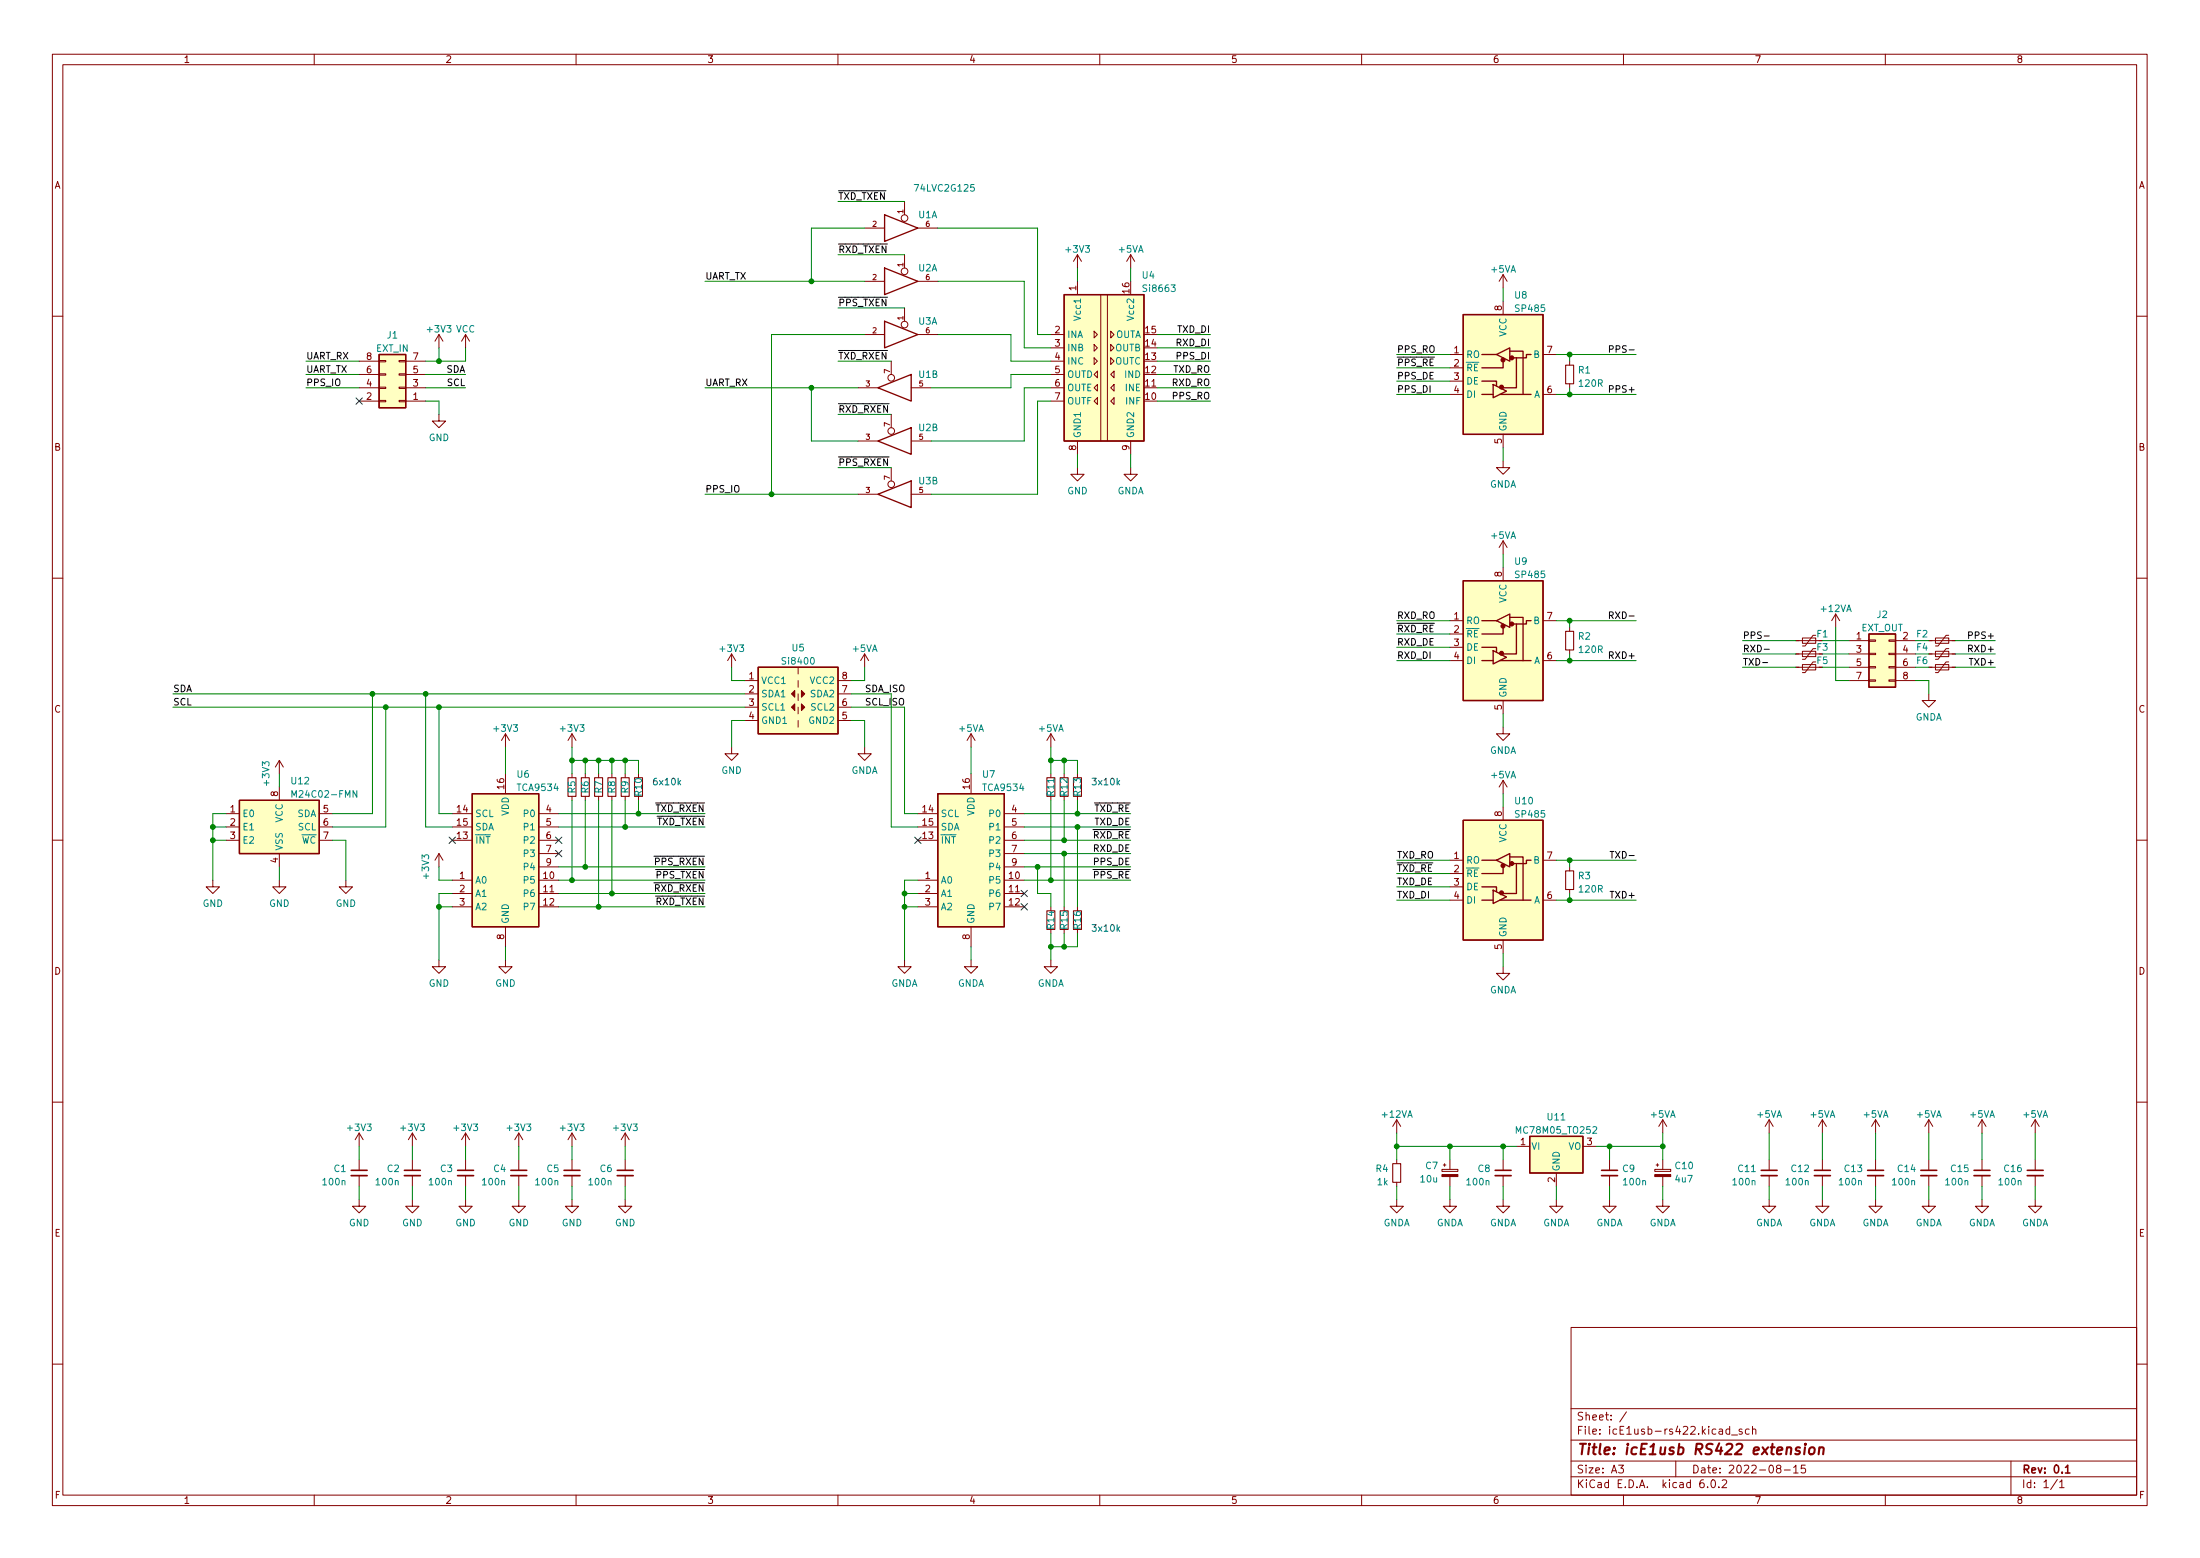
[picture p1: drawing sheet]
<svg xmlns="http://www.w3.org/2000/svg" width="297mm" height="210mm" viewBox="0 0 297 210" stroke-linecap="round" stroke-linejoin="round" font-family="sans-serif">
<g fill="none" stroke="#840000" stroke-width=".14">
<path d="M7.1 7.3h282.8v195.9h-282.8zM8.5 8.7h280v193.1h-280zM42.4 7.3v1.4M77.8 7.3v1.4M113.1 7.3v1.4M148.5 7.3v1.4M183.8 7.3v1.4M219.2 7.3v1.4M254.6 7.3v1.4M116.7 30.8h2.7M116.7 38h2.7M122.1 27.2v1.8"/>
<path d="M122.1 34.4v1.8M123.9 30.8h2.7M123.9 38h2.7M145.5 34.4v1.8M145.5 38v1.8M145.5 34.4l-.6 .9M145.5 34.4l.5 .9M148.6 39.8v19.7M149.5 39.8v19.7M152.7 34.4v1.8M152.7 34.4l-.6 .9M152.7 34.4l.5 .9"/>
<path d="M202.9 37.1v1.8M202.9 37.1l-.5 .9M202.9 37.1l.6 .9M7.1 42.7h1.4M48.5 54.1h2.7M48.5 52.3h2.7M48.5 50.5h2.7M48.5 48.7h2.7M51.2 48.7h.9v.1h-.9zM51.2 50.4h.9v.2h-.9zM51.2 52.2h.9v.2h-.9zM51.2 54h.9v.2h-.9z"/>
<path d="M53.9 48.7h.9v.1h-.9zM53.9 50.4h.9v.2h-.9zM53.9 52.2h.9v.2h-.9zM53.9 54h.9v.2h-.9zM54.8 54.1h2.7M54.8 52.3h2.7M54.8 50.5h2.7M54.8 48.7h2.7M59.3 55.9v.9h.9l-.9 .9-.9-.9h.9M59.3 45.1v1.8M59.3 45.1l-.6 .9M59.3 45.1l.5 .9"/>
<path d="M62.9 45.1l-.6 .9M62.9 45.1v1.8M62.9 45.1l.5 .9M115.8 52.3h2.7M115.8 59.5h2.7M116.7 45.1h2.7M120.3 48.7v1.8M120.3 55.9v1.8M122.1 41.6v1.8M123 52.3h2.7M123 59.5h2.7M123.9 45.1h2.7"/>
<path d="M141.9 54.1h1.8M141.9 52.3h1.8M141.9 50.5h1.8M141.9 48.7h1.8M141.9 45.1h1.8M141.9 46.9h1.8M145.5 59.5v1.8M147.7 44.7l.5 .4-.5 .5zM147.7 48.3l.5 .4-.5 .5zM147.7 46.5l.5 .4-.5 .5zM148.2 53.7v.9l-.5-.5zM148.2 51.9v.9l-.5-.5z"/>
<path d="M148.2 50.1v.9l-.5-.5zM150 44.7l.4 .4-.4 .5zM150 48.3l.4 .4-.4 .5zM150 46.5l.4 .4-.4 .5zM150 54.1l.4-.4v.9zM150 52.3l.4-.4v.9zM150 50.5l.4-.4v.9zM152.7 59.5v1.8M154.5 52.3h1.8M195.8 47.8h1.8M195.8 49.6h1.8M195.8 51.4h1.8"/>
<path d="M195.8 53.2h1.8M202.9 40.7v1.8M202.9 58.6v1.8M203.8 47.4h.1M208.3 47.8h1.8M208.3 53.2h1.8M211.4 49.3h1.1v2.5h-1.1zM211.9 48.7v.6M211.9 51.8v.5M288.5 42.7h1.4M7.1 78h1.4M115.8 66.7h2.7"/>
<path d="M120.3 63.1v1.8M123 66.7h2.7M145.5 63.1v.9h.9l-.9 .9-.9-.9h.9M152.7 63.1v.9h.9l-.9 .9-.9-.9h.9M202.9 62.2v.9h.9l-.9 .9-.8-.9h.8M202.9 73v1.8M202.9 76.6v1.8M202.9 73l-.5 .9M202.9 73l.6 .9M288.5 78h1.4M68.2 99l-.5 .9M68.2 99v1.8"/>
<path d="M68.2 99l.6 .9M77.2 99l-.5 .9M77.2 99v1.8M77.2 99l.6 .9M98.8 88.3l-.6 .9M98.8 88.3v1.7M98.8 88.3l.5 .9M100.6 91.8h1.8M100.6 93.6h1.8M100.6 95.4h1.8M100.6 97.2h1.8M107.8 97.2v.9z"/>
<path d="M107.8 90v.9M107.8 91.8v.9M107.8 93.6v.9M107.8 95.4v.9M113.1 91.8h1.8M113.1 93.6h1.8M113.1 95.4h1.8M113.1 97.2h1.8M116.7 88.3l-.5 .9M116.7 88.3v1.7M116.7 88.3l.6 .9M131.1 99v1.8"/>
<path d="M131.1 99l-.5 .9M131.1 99l.5 .9M141.9 99v1.8M141.9 99l-.6 .9M141.9 99l.5 .9M195.8 83.8h1.8M195.8 85.6h1.8M195.8 87.4h1.8M195.8 89.2h1.8M202.9 98.1v.9h.9l-.9 .9-.8-.9h.8M202.9 94.5v1.8M203.8 83.3h.1"/>
<path d="M208.3 83.8h1.8M208.3 89.2h1.8M211.4 85.2h1.1v2.5h-1.1zM211.9 84.7v.5M211.9 87.7v.6M242.5 86.5h3.6M242.5 88.3h3.6M242.5 90h3.6M243.4 89.7h1.8v.7h-1.8zM243.4 87.9h1.8v.7h-1.8zM243.4 86.1h1.8v.7h-1.8zM245.2 89.3h-.4l-1.1 1.5h-.3"/>
<path d="M245.2 87.5h-.4l-1.1 1.5h-.3M245.2 85.7h-.4l-1.1 1.5h-.3M247.8 82.9l-.5 .9M247.8 82.9v1.8M247.8 82.9l.6 .9M249.6 91.8h2.7M249.6 86.5h2.7M249.6 88.3h2.7M249.6 90h2.7M252.3 91.8h.9v.1h-.9zM252.3 90h.9v.1h-.9zM252.3 88.2h.9v.1h-.9z"/>
<path d="M252.3 86.4h.9v.1h-.9zM255 91.8h.9v.1h-.9zM255 90h.9v.1h-.9zM255 88.2h.9v.1h-.9zM255 86.4h.9v.1h-.9zM255.9 91.8h2.7M255.9 86.5h2.7M255.9 88.3h2.7M255.9 90h2.7M260.4 93.6v.9h.9l-.9 .9-.9-.9h.9M260.4 86.5h3.6M260.4 88.3h3.6"/>
<path d="M260.4 90h3.6M261.3 86.1h1.8v.7h-1.8zM261.3 89.7h1.8v.7h-1.8zM261.3 87.9h1.8v.7h-1.8zM263.1 85.7h-.3l-1.1 1.5h-.4M263.1 89.3h-.3l-1.1 1.5h-.4M263.1 87.5h-.3l-1.1 1.5h-.4M7.1 113.4h1.4M28.7 118.8v.9h.9l-.9 .9-.9-.9h.9M30.5 113.4h1.8M30.5 109.8h1.8M30.5 111.6h1.8"/>
<path d="M37.7 118.8v.9h.9l-.9 .9-.9-.9h.9M37.7 102.6v1.8M37.7 106.2v1.8M37.7 115.2v1.8M37.7 102.6l-.5 .9M37.7 102.6l.6 .9M43.1 113.4h1.8M43.1 109.8h1.8M43.1 111.6h1.8M46.7 118.8v.9h.9l-.9 .9-.9-.9h.9M59.3 115.2l-.6 .9M59.3 115.2v1.8"/>
<path d="M59.3 115.2l.5 .9M61.1 113.4h2.7M61.1 109.8h2.7M61.1 111.6h2.7M61.1 118.8h2.7M68.2 104.4v2.7M72.7 113.4h2.7M72.7 109.8h2.7M72.7 111.6h2.7M72.7 118.8h2.7M72.7 115.2h2.7M72.7 117h2.7"/>
<path d="M76.7 105h1.1v2.5h-1.1zM77.2 104.4v.6M77.2 107.5v.5M78.5 105h1.1v2.5h-1.1zM79 104.4v.6M79 107.5v.5M80.3 105h1.1v2.5h-1.1zM80.8 104.4v.6M80.8 107.5v.5M82.1 105h1.1v2.5h-1.1zM82.6 104.4v.6M82.6 107.5v.5"/>
<path d="M83.9 105h1.1v2.5h-1.1zM84.4 104.4v.6M84.4 107.5v.5M85.7 105h1v2.5h-1zM86.2 104.4v.6M86.2 107.5v.5M98.8 100.8v.9h.9l-.9 .9-.9-.9h.9M116.7 100.8v.9h.9l-.9 .9-.9-.9h.9M123.9 113.4h2.7M123.9 109.8h2.7M123.9 111.6h2.7M123.9 118.8h2.7"/>
<path d="M131.1 104.4v2.7M135.6 113.4h2.7M135.6 109.8h2.7M135.6 111.6h2.7M135.6 118.8h2.7M135.6 115.2h2.7M135.6 117h2.7M141.3 105h1.1v2.5h-1.1zM141.9 104.4v.6M141.9 107.5v.5M143.1 105h1.1v2.5h-1.1zM143.7 104.4v.6"/>
<path d="M143.7 107.5v.5M144.9 105h1.1v2.5h-1.1zM145.5 104.4v.6M145.5 107.5v.5M195.8 116.1h1.8M195.8 117.9h1.8M195.8 119.7h1.8M202.9 105.3l-.5 .9M202.9 105.3v1.8M202.9 108.9v1.8M202.9 105.3l.6 .9M203.8 115.6h.1"/>
<path d="M208.3 116.1h1.8M211.4 117.5h1.1v2.5h-1.1zM211.9 117v.5M288.5 113.4h1.4M59.3 129.6v.9h.9l-.9 .9-.9-.9h.9M61.1 120.6h2.7M61.1 122.4h2.7M68.2 129.6v.9h.9l-.9 .9-.8-.9h.8M68.2 125.1v2.7M72.7 120.6h2.7M72.7 122.4h2.7M122.1 129.6v.9h.9l-.9 .9-.9-.9h.9"/>
<path d="M123.9 120.6h2.7M123.9 122.4h2.7M131.1 129.6v.9h.9l-.9 .9-.9-.9h.9M131.1 125.1v2.7M135.6 120.6h2.7M135.6 122.4h2.7M141.3 122.9h1.1v2.5h-1.1zM141.9 129.6v.9h.9l-.9 .9-.9-.9h.9M141.9 122.4v.5M141.9 125.4v.6M143.1 122.9h1.1v2.5h-1.1zM143.7 122.4v.5"/>
<path d="M143.7 125.4v.6M144.9 122.9h1.1v2.5h-1.1zM145.5 122.4v.5M145.5 125.4v.6M195.8 121.5h1.8M202.9 130.5v.9h.9l-.9 .9-.8-.9h.8M202.9 126.9v1.8M208.3 121.5h1.8M211.9 120v.6M7.1 148.7h1.4M48.5 152.9l-.5 .9M48.5 152.9v1.8"/>
<path d="M48.5 156.5v1.4M48.5 158.7v1.4M48.5 152.9l.5 .9M55.7 152.9v1.8M55.7 156.5v1.4M55.7 158.7v1.4M55.7 152.9l-.6 .9M55.7 152.9l.5 .9M62.9 152.9v1.8M62.9 156.5v1.4M62.9 158.7v1.4M62.9 152.9l-.6 .9"/>
<path d="M62.9 152.9l.5 .9M70 152.9v1.8M70 156.5v1.4M70 158.7v1.4M70 152.9l-.5 .9M70 152.9l.6 .9M77.2 152.9v1.8M77.2 156.5v1.4M77.2 158.7v1.4M77.2 152.9l-.5 .9M77.2 152.9l.6 .9M84.4 152.9l-.5 .9"/>
<path d="M84.4 152.9v1.8M84.4 156.5v1.4M84.4 158.7v1.4M84.4 152.9l.6 .9M188 157h1.1v2.6h-1.1zM188.6 151.1l-.6 .9M188.6 151.1v1.8M188.6 156.5v.5M188.6 159.6v.5M188.6 151.1l.5 .9M194.7 157.8h2.1v.3h-2.1zM194.9 157.2h.3"/>
<path d="M195 157v.4M195.8 156.5v1.3M195.8 158.8v1.3M202.9 156.5v1.4M202.9 158.7v1.4M204.7 154.7h1.8M210.1 158.3v1.8M213.7 154.7h1.8M217.3 156.5v1.4M217.3 158.7v1.4M223.4 157.8h2.2v.3h-2.2zM223.6 157.2h.4"/>
<path d="M223.8 157v.4M224.5 151.1l-.5 .9M224.5 151.1v1.8M224.5 156.5v1.3M224.5 158.8v1.3M224.5 151.1l.5 .9M238.9 151.1v1.8M238.9 156.5v1.4M238.9 158.7v1.4M238.9 151.1l-.6 .9M238.9 151.1l.5 .9M246.1 151.1v1.8"/>
<path d="M246.1 156.5v1.4M246.1 158.7v1.4M246.1 151.1l-.6 .9M246.1 151.1l.5 .9M253.2 151.1v1.8M253.2 156.5v1.4M253.2 158.7v1.4M253.2 151.1l-.5 .9M253.2 151.1l.6 .9M260.4 151.1l-.5 .9M260.4 151.1v1.8M260.4 156.5v1.4"/>
<path d="M260.4 158.7v1.4M260.4 151.1l.6 .9M267.6 151.1v1.8M267.6 156.5v1.4M267.6 158.7v1.4M267.6 151.1l-.5 .9M267.6 151.1l.5 .9M274.8 151.1v1.8M274.8 156.5v1.4M274.8 158.7v1.4M274.8 151.1l-.5 .9M274.8 151.1l.5 .9"/>
<path d="M288.5 148.7h1.4M48.5 161.9v.9h.9l-.9 .9-.9-.9h.9M55.7 161.9v.9h.9l-.9 .9-.9-.9h.9M62.9 161.9v.9h.9l-.9 .9-.9-.9h.9M70 161.9v.9h.9l-.9 .9-.9-.9h.9M77.2 161.9v.9h.9l-.9 .9-.9-.9h.9M84.4 161.9v.9h.9l-.9 .9-.9-.9h.9M188.6 161.9v.9h.9l-.9 .9-.9-.9h.9M195.8 161.9v.9h.9l-.9 .9-.9-.9h.9M202.9 161.9v.9h.9l-.9 .9-.8-.9h.8M210.1 161.9v.9h.9l-.9 .9-.9-.9h.9M212.1 179.1h76.4v22.7h-76.4z"/>
<path d="M217.3 161.9v.9h.9l-.9 .9-.9-.9h.9M224.5 161.9v.9h.9l-.9 .9-.9-.9h.9M238.9 161.9v.9h.9l-.9 .9-.9-.9h.9M246.1 161.9v.9h.9l-.9 .9-.9-.9h.9M253.2 161.9v.9h.9l-.9 .9-.9-.9h.9M260.4 161.9v.9h.9l-.9 .9-.9-.9h.9M267.6 161.9v.9h.9l-.9 .9-.9-.9h.9M274.8 161.9v.9h.9l-.9 .9-.9-.9h.9M7.1 184.1h1.4M212.1 199.3h76.4M212.1 197.2h76.4M212.1 194.3h76.4"/>
<path d="M212.1 190.1h76.4M218.5 197.7h.7l-.4 .4 .3 .1v.5l-.1 .1-.5-.1M219.6 190.5l-.9 1.4M226.3 197.2v2.1M230 199.7a.42 .42 0 0 0-.5 .5v.4l.1 .1 .3 .1 .2-.1v-.4l-.1-.1-.3-.1-.2 .2M231.1 199.8l.2-.1a.57 .57 0 0 1 .3 .5 .57 .57 0 0 1-.3 .6l-.2-.1-.1-.3zM232.5 199.8l.4-.1 .2 .1v.2l-.6 .8h.6M233.5 192.9l-.3-.1-.2 .2 .1 .5h.4M233.5 192.5v1.1M233.8 193.7h.8M235.2 192.9l-.2-.1-.2 .2 .1 .1 .3 .2v.2h-.4M236.2 192.9l-.3-.1-.2 .2 .1 .5h.4"/>
<path d="M236.6 192.9l.2-.1 .2 .1 .1 .7M236.6 192.5v1.1M240.1 198.2l-.2-.2v-.2l.2-.1 .3 .1 .1 .1-.1 .2-.4 .1-.1 .2v.3l.2 .1 .3-.1 .1-.1-.1-.3-.1-.1M240.9 198.4h.8M242.2 198l.3-.3v1.1M242.2 198.8h.6M243.7 197.7h-.5v.5l.1-.1 .4 .1 .1 .1-.1 .4-.1 .1-.4-.1M271.5 197.2v4.6M277.8 199.7l-.9 1.3M288.5 184.1h1.4M42.4 201.8v1.4M77.8 201.8v1.4"/>
<path d="M113.1 201.8v1.4M148.5 201.8v1.4M183.8 201.8v1.4M219.2 201.8v1.4M230.6 200.7v.1M232.1 200.7v.1M254.6 201.8v1.4M278.1 200l.3-.3v1.1M278.1 200.8h.6"/>
<circle cx="122.1" cy="36.6" r=".45"/>
<circle cx="122.1" cy="29.4" r=".45"/>
<circle cx="120.3" cy="58.2" r=".45"/>
<circle cx="120.3" cy="51" r=".45"/>
<circle cx="122.1" cy="43.8" r=".45"/>
<circle cx="120.3" cy="65.4" r=".45"/>
</g>
<path d="M278.9 198l.3-.3v1.1M278.9 198.8h.6" fill="none" stroke="#840000" stroke-width=".21"/>
<path d="M243 195.4a.34 .34 0 0 0-.5 .2v.1l.5 .2v.2l-.2 .2-.4-.1M243.7 195.3l-.1 1M243.8 194.8v.2M244.4 195.5a.37 .37 0 0 1 .3-.2 .37 .37 0 0 1 .3 .3v.4a.39 .39 0 0 1-.4 .3 .39 .39 0 0 1-.4-.3zM245.6 195.5a.35 .35 0 0 1 .6 0v.8M245.7 195.3l-.2 1" fill="none" stroke="#840000" stroke-width=".28"/>
<g fill="#ffffc2" stroke="#ffffc2" stroke-width=".14">
<path d="M102.4 90h10.7v9h-10.7z"/>
<path d="M32.3 108h10.8v7.2h-10.8z"/>
<path d="M51.2 47.8h3.6v7.2h-3.6z"/>
<path d="M63.8 107.1h8.9v18h-8.9z"/>
<path d="M197.6 42.5h10.7v16.1h-10.7z"/>
<path d="M197.6 78.4h10.7v16.1h-10.7z"/>
<path d="M206.5 153.4h7.2v4.9h-7.2z"/>
<path d="M252.3 85.6h3.6v7.1h-3.6z"/>
<path d="M126.6 107.1h9v18h-9z"/>
<path d="M197.6 110.7h10.7v16.2h-10.7z"/>
<path d="M143.7 39.8h10.8v19.7h-10.8z"/>
</g>
<g fill="none" stroke="#840000" stroke-width=".18">
<path d="M119.4 29l4.5 1.8-4.5 1.8zM119.4 36.2l4.5 1.8-4.5 1.8zM143.7 39.8h10.8v19.7h-10.8zM51.2 47.8h3.6v7.2h-3.6zM118.5 59.5l4.5-1.8v3.6zM118.5 52.3l4.5-1.8v3.6zM119.4 43.4l4.5 1.7-4.5 1.8zM197.6 42.5h10.7v16.1h-10.7zM200.1 51.4h2v.5M200.1 53.2h1.5M200.1 47.8h2M201.6 51.9l1.8 .9-1.8 .9z"/>
<path d="M202.1 47.8l1.7-.9v1.8zM202.1 51.9v.2M202.5 53.2h4.2M202.9 48.7v.9h-2.8M203.8 47.4h1.8v5.8M204.7 48.3v4h-1.8M206.7 47.8h-.6v.5h-1.8M118.5 66.7l4.5-1.8v3.6zM197.6 78.4h10.7v16.1h-10.7zM102.4 90h10.7v9h-10.7zM200.1 87.4h2v.4M200.1 89.2h1.5"/>
<path d="M200.1 83.8h2M201.6 87.8l1.8 .9-1.8 .9zM202.1 83.8l1.7-.9v1.8zM202.1 87.8v.2M202.5 89.2h4.2M202.9 84.7v.9h-2.8M203.8 83.3h1.8v5.9M204.7 84.2v4.1h-1.8M206.7 83.8h-.6v.4h-1.8M252.3 85.6h3.6v7.1h-3.6zM32.3 108h10.8v7.2h-10.8zM63.8 107.1h8.9v18h-8.9z"/>
<path d="M126.6 107.1h9v18h-9zM197.6 110.7h10.7v16.2h-10.7zM200.1 119.7h2v.4M200.1 116.1h2M202.1 116.1l1.7-.9v1.8zM202.9 117v.9h-2.8M203.8 115.6h1.8v5.9M204.7 116.5v4.1h-1.8M206.7 116.1h-.6v.4h-1.8M200.1 121.5h1.5M201.6 120.1l1.8 .9-1.8 .9zM202.1 120.1v.2"/>
<path d="M202.5 121.5h4.2M206.5 153.4h7.2v4.9h-7.2z"/>
</g>
<g fill="#840000" stroke="#840000" stroke-width=".14">
<path d="M106.9 93.6l.4-.4v.9z"/>
<path d="M108.2 95l.5 .4-.5 .5z"/>
<path d="M108.2 93.2l.5 .4-.5 .5z"/>
<path d="M106.9 95.4l.4-.4v.9z"/>
<path d="M194.7 158.5h2.1v.3h-2.1z"/>
<path d="M223.4 158.5h2.2v.3h-2.2z"/>
</g>
<path d="M39.4 107.6v-.9l.3 .6 .3-.6v.9M48.2 106.7v.9l-.5-.9v.9" fill="none" stroke="#008484" stroke-width=".14"/>
<g fill="none" stroke="#840000" stroke-width=".23">
<path d="M47.4 158.7h2.2M54.6 158.7h2.2M61.8 158.7h2.1M69 158.7h2.1M76.2 158.7h2.1M83.3 158.7h2.2M201.9 158.7h2.1M216.2 158.7h2.2M237.8 158.7h2.1M245 158.7h2.1M252.2 158.7h2.1M259.3 158.7h2.2"/>
<path d="M266.5 158.7h2.2M273.7 158.7h2.2"/>
</g>
<g fill="none" stroke="#840000" stroke-width=".22">
<path d="M47.4 157.9h2.2M54.6 157.9h2.2M61.8 157.9h2.1M69 157.9h2.1M76.2 157.9h2.1M83.3 157.9h2.2M201.9 157.9h2.1M216.2 157.9h2.2M237.8 157.9h2.1M245 157.9h2.1M252.2 157.9h2.1M259.3 157.9h2.2"/>
<path d="M266.5 157.9h2.2M273.7 157.9h2.2"/>
</g>
<g fill="#840000" stroke="#840000" stroke-width=".18">
<circle cx="202.7" cy="52.2" r=".25"/>
<circle cx="202.9" cy="48.6" r=".25"/>
<circle cx="204.1" cy="48.3" r=".25"/>
<circle cx="202.7" cy="88.2" r=".25"/>
<circle cx="202.9" cy="84.5" r=".25"/>
<circle cx="204.1" cy="84.2" r=".25"/>
<circle cx="202.7" cy="120.5" r=".25"/>
<circle cx="202.9" cy="116.8" r=".25"/>
<circle cx="204.1" cy="116.5" r=".25"/>
</g>
<path d="M217.3 52.5h.4l.1-.2v-.2l-.5-.1v.9M217.3 47.1h.4l.1-.1v-.3h-.5v.9M217.3 83h.4l.1-.1v-.2l-.5-.1v.9M217.5 83l.3 .5M238 89.4h.7M238.2 85.8h.7M238.2 87.6h.7M265.8 85.7h.4l.1-.1v-.2l-.5-.1v.9M217.4 114.9h.5" fill="none" stroke="#000" stroke-width=".14"/>
<path d="M91.7 105.6l.2 .3M91.9 105.3l-.3 .4M150.9 105.6l.3 .3M151.2 105.3l-.4 .4M150.9 125.3l.3 .4M151.2 125.1l-.4 .3" fill="none" stroke="#0000c2" stroke-width=".14"/>
<g fill="none" stroke="#008400" stroke-width=".14">
<path d="M95.2 38h21.5M113.1 34.4h9M113.1 27.2h9M116.7 30.8h-7.1v7.2M126.6 38h11.7v8.9h3.6M126.6 30.8h13.5v14.3h1.8M145.5 36.2v1.8M152.7 36.2v1.8M202.9 38.9v1.8M41.3 48.7h7.2M41.3 50.5h7.2M41.3 52.3h7.2"/>
<path d="M57.5 54.1h1.8v1.8M57.5 50.5h5.4M57.5 52.3h5.4M59.3 46.9v1.8M62.9 46.9v1.8h-5.4M95.2 52.3h20.6M109.6 52.3v7.2h6.2M113.1 48.7h7.2M113.1 41.6h9M113.1 55.9h7.2M116.7 45.1h-12.5v21.6M126.6 45.1h9.9v3.6h5.4"/>
<path d="M141.9 50.5h-5.4v1.8h-10.8M141.9 52.3h-3.6v7.2h-12.6M141.9 54.1h-1.8v12.6h-14.4M156.3 48.7h7.1M156.3 46.9h7.1M156.3 50.5h7.1M156.3 45.1h7.1M156.3 52.3h7.1M156.3 54.1h7.1M188.6 47.8h7.2M188.6 53.2h7.2M188.6 51.4h7.2"/>
<path d="M188.6 49.6h7.2M210.1 47.8h10.8M210.1 53.2h10.8M211.9 47.8v.9M211.9 52.3v.9M95.2 66.7h20.6M113.1 63.1h7.2M145.5 61.3v1.8M152.7 61.3v1.8M202.9 60.4v1.8M202.9 74.8v1.8M23.3 93.6h77.3"/>
<path d="M23.3 95.4h77.3M50.3 93.6v16.2h-5.4M52.1 95.4v16.2h-7.2M57.5 93.6v18h3.6M59.3 95.4v14.4h1.8M98.8 90v1.8h1.8M100.6 97.2h-1.8v3.6M114.9 95.4h7.2v14.4h1.8M114.9 93.6h5.4v18h3.6M114.9 97.2h1.8v3.6M116.7 90v1.8h-1.8M188.6 89.2h7.2"/>
<path d="M188.6 87.4h7.2M188.6 83.8h7.2M188.6 85.6h7.2M202.9 96.3v1.8M210.1 89.2h10.8M210.1 83.8h10.8M211.9 83.8v.9M211.9 88.3v.9M235.3 90h7.2M235.3 88.3h7.2M235.3 86.5h7.2M246.1 90h3.5"/>
<path d="M246.1 88.3h3.5M246.1 86.5h3.5M247.8 84.7v7.1h1.8M258.6 91.8h1.8v1.8M258.6 88.3h1.8M258.6 86.5h1.8M264 90h5.4M264 88.3h5.4M264 86.5h5.4M28.7 111.6h1.8M28.7 113.4h1.8M30.5 109.8h-1.8v9"/>
<path d="M37.7 104.4v1.8M37.7 117v1.8M44.9 113.4h1.8v5.4M59.3 117v1.8h1.8M68.2 100.8v3.6M75.4 118.8h19.8M75.4 111.6h19.8M75.4 109.8h19.8M75.4 117h19.8M77.2 100.8v3.6M77.2 108v10.8M77.2 102.6h9v1.8"/>
<path d="M79 102.6v1.8M79 108v9M80.8 102.6v1.8M80.8 108v14.4M82.6 102.6v1.8M82.6 108v12.6M84.4 102.6v1.8M84.4 108v3.6M86.2 108v1.8M123.9 118.8h-1.8v10.8M131.1 100.8v3.6M138.3 118.8h14.4"/>
<path d="M138.3 111.6h14.4M138.3 109.8h14.4M138.3 117h14.4M138.3 115.2h14.4M138.3 113.4h14.4M140.1 117v3.6h1.8v1.8M141.9 102.6h3.6v1.8M141.9 100.8v3.6M141.9 108v10.8M143.7 102.6v1.8M143.7 108v5.4M143.7 115.2v7.2"/>
<path d="M145.5 108v1.8M145.5 111.6v10.8M188.6 116.1h7.2M188.6 119.7h7.2M188.6 117.9h7.2M202.9 107.1v1.8M210.1 116.1h10.8M211.9 116.1v.9M59.3 122.4h1.8M61.1 120.6h-1.8v9M68.2 127.8v1.8M75.4 120.6h19.8"/>
<path d="M75.4 122.4h19.8M122.1 120.6h1.8M122.1 122.4h1.8M131.1 127.8v1.8M141.9 126v3.6M143.7 126v1.8M145.5 126v1.8h-3.6M188.6 121.5h7.2M202.9 128.7v1.8M210.1 121.5h10.8M211.9 120.6v.9M48.5 154.7v1.8"/>
<path d="M55.7 154.7v1.8M62.9 154.7v1.8M70 154.7v1.8M77.2 154.7v1.8M84.4 154.7v1.8M188.6 154.7h16.1M188.6 152.9v3.6M195.8 154.7v1.8M202.9 154.7v1.8M215.5 154.7h9M217.3 154.7v1.8M224.5 152.9v3.6"/>
<path d="M238.9 152.9v3.6M246.1 152.9v3.6M253.2 152.9v3.6M260.4 152.9v3.6M267.6 152.9v3.6M274.8 152.9v3.6M48.5 160.1v1.8M55.7 160.1v1.8M62.9 160.1v1.8M70 160.1v1.8M77.2 160.1v1.8M84.4 160.1v1.8"/>
<path d="M188.6 160.1v1.8M195.8 160.1v1.8M202.9 160.1v1.8M210.1 160.1v1.8M217.3 160.1v1.8M224.5 160.1v1.8M238.9 160.1v1.8M246.1 160.1v1.8M253.2 160.1v1.8M260.4 160.1v1.8M267.6 160.1v1.8M274.8 160.1v1.8"/>
</g>
<g fill="none" stroke="#000084" stroke-width=".14">
<path d="M48.1 53.7l.8 .9M48.9 53.7l-.8 .9M60.6 113l.9 .8M61.5 113l-.9 .8M75 114.8l.9 .8M75 113l.9 .8M75.9 114.8l-.9 .8M75.9 113l-.9 .8M123.5 113l.9 .8M124.4 113l-.9 .8M137.9 120.1l.8 .9M137.9 121.9l.8 .9"/>
<path d="M138.7 120.1l-.8 .9M138.7 121.9l-.8 .9"/>
</g>
<g fill="#008400" stroke="#008400" stroke-width=".14">
<circle cx="140.1" cy="117" r=".32"/>
<circle cx="122.1" cy="122.4" r=".32"/>
<circle cx="141.9" cy="127.8" r=".32"/>
<circle cx="141.9" cy="102.6" r=".32"/>
<circle cx="143.7" cy="115.2" r=".32"/>
<circle cx="143.7" cy="113.4" r=".32"/>
<circle cx="145.5" cy="111.6" r=".32"/>
<circle cx="145.5" cy="109.8" r=".32"/>
<circle cx="143.7" cy="102.6" r=".32"/>
<circle cx="143.7" cy="127.8" r=".32"/>
<circle cx="141.9" cy="118.8" r=".32"/>
<circle cx="211.9" cy="53.2" r=".32"/>
<circle cx="211.9" cy="47.8" r=".32"/>
<circle cx="80.8" cy="122.4" r=".32"/>
<circle cx="79" cy="102.6" r=".32"/>
<circle cx="59.3" cy="95.4" r=".32"/>
<circle cx="122.1" cy="120.6" r=".32"/>
<circle cx="84.4" cy="102.6" r=".32"/>
<circle cx="52.1" cy="95.4" r=".32"/>
<circle cx="50.3" cy="93.6" r=".32"/>
<circle cx="57.5" cy="93.6" r=".32"/>
<circle cx="28.7" cy="113.4" r=".32"/>
<circle cx="28.7" cy="111.6" r=".32"/>
<circle cx="59.3" cy="48.7" r=".32"/>
<circle cx="80.8" cy="102.6" r=".32"/>
<circle cx="82.6" cy="102.6" r=".32"/>
<circle cx="86.2" cy="109.8" r=".32"/>
<circle cx="77.2" cy="102.6" r=".32"/>
<circle cx="109.6" cy="38" r=".32"/>
<circle cx="104.2" cy="66.7" r=".32"/>
<circle cx="109.6" cy="52.3" r=".32"/>
<circle cx="82.6" cy="120.6" r=".32"/>
<circle cx="77.2" cy="118.8" r=".32"/>
<circle cx="79" cy="117" r=".32"/>
<circle cx="84.4" cy="111.6" r=".32"/>
<circle cx="59.3" cy="122.4" r=".32"/>
<circle cx="211.9" cy="89.2" r=".32"/>
<circle cx="211.9" cy="83.8" r=".32"/>
<circle cx="211.9" cy="116.1" r=".32"/>
<circle cx="188.6" cy="154.7" r=".32"/>
<circle cx="217.3" cy="154.7" r=".32"/>
<circle cx="224.5" cy="154.7" r=".32"/>
<circle cx="202.9" cy="154.7" r=".32"/>
<circle cx="195.8" cy="154.7" r=".32"/>
<circle cx="211.9" cy="121.5" r=".32"/>
</g>
<text font-size="2" fill="#840000" x="212.8" y="196.3">Title: icE1usb RS422 extension</text>
<g font-size="1.5" fill="#840000">
<text x="212.8" y="191.7">Sheet: /</text>
<text x="212.8" y="193.6">File: icE1usb-rs422.kicad_sch</text>
<text x="212.8" y="200.8">KiCad E.D.A. kicad 6.0.2</text>
<text x="212.8" y="198.8">Size: A3</text>
<text x="228.4" y="198.8">Date: 2022-08-15</text>
<text x="272.9" y="198.8">Rev: 0.1</text>
<text x="272.9" y="200.8">Id: 1/1</text>
</g>
<g font-size="1.3" fill="#840000">
<text x="24.7" y="8.5">1</text>
<text x="60.1" y="8.5">2</text>
<text x="95.5" y="8.5">3</text>
<text x="130.8" y="8.5">4</text>
<text x="166.2" y="8.5">5</text>
<text x="201.5" y="8.5">6</text>
<text x="236.9" y="8.5">7</text>
<text x="272.2" y="8.5">8</text>
<text x="7.3" y="25.5">A</text>
<text x="288.7" y="25.5">A</text>
<text x="145.3" y="39.2" transform="rotate(-90 145.3 39.2)">1</text>
<text x="152.5" y="39.6" transform="rotate(-90 152.5 39.6)">16</text>
<text x="202.8" y="41.9" transform="rotate(-90 202.8 41.9)">8</text>
<text x="142.4" y="45">2</text>
<text x="142.4" y="46.8">3</text>
<text x="154.7" y="46.8">14</text>
<text x="154.7" y="45">15</text>
<text x="196.3" y="47.7">1</text>
<text x="208.9" y="47.7">7</text>
<text x="49.5" y="53.9">2</text>
<text x="49.5" y="52.2">4</text>
<text x="49.5" y="50.4">6</text>
<text x="49.5" y="48.6">8</text>
<text x="55.8" y="53.9">1</text>
<text x="55.8" y="52.2">3</text>
<text x="55.8" y="50.4">5</text>
<text x="55.8" y="48.6">7</text>
<text x="142.4" y="48.6">4</text>
<text x="142.4" y="50.4">5</text>
<text x="142.4" y="52.2">6</text>
<text x="142.4" y="53.9">7</text>
<text x="154.7" y="53.9">10</text>
<text x="154.7" y="52.2">11</text>
<text x="154.7" y="50.4">12</text>
<text x="154.7" y="48.6">13</text>
<text x="196.3" y="49.5">2</text>
<text x="196.3" y="51.3">3</text>
<text x="196.3" y="53.1">4</text>
<text x="208.9" y="53.1">6</text>
<text x="202.8" y="59.9" transform="rotate(-90 202.8 59.9)">5</text>
<text x="7.3" y="60.8">B</text>
<text x="145.3" y="60.8" transform="rotate(-90 145.3 60.8)">8</text>
<text x="152.5" y="60.8" transform="rotate(-90 152.5 60.8)">9</text>
<text x="288.7" y="60.8">B</text>
<text x="202.8" y="77.8" transform="rotate(-90 202.8 77.8)">8</text>
<text x="196.3" y="83.6">1</text>
<text x="208.9" y="83.6">7</text>
<text x="196.3" y="85.4">2</text>
<text x="196.3" y="87.2">3</text>
<text x="196.3" y="89">4</text>
<text x="208.9" y="89">6</text>
<text x="250.6" y="86.3">1</text>
<text x="250.6" y="88.1">3</text>
<text x="250.6" y="89.9">5</text>
<text x="256.9" y="86.3">2</text>
<text x="256.9" y="88.1">4</text>
<text x="256.9" y="89.9">6</text>
<text x="101.1" y="91.7">1</text>
<text x="101.1" y="93.5">2</text>
<text x="101.1" y="95.3">3</text>
<text x="113.7" y="95.3">6</text>
<text x="113.7" y="93.5">7</text>
<text x="113.7" y="91.7">8</text>
<text x="202.8" y="95.8" transform="rotate(-90 202.8 95.8)">5</text>
<text x="250.6" y="91.7">7</text>
<text x="256.9" y="91.7">8</text>
<text x="7.3" y="96.2">C</text>
<text x="101.1" y="97.1">4</text>
<text x="113.7" y="97.1">5</text>
<text x="288.7" y="96.2">C</text>
<text x="37.5" y="107.5" transform="rotate(-90 37.5 107.5)">8</text>
<text x="68.1" y="106.5" transform="rotate(-90 68.1 106.5)">16</text>
<text x="130.9" y="106.5" transform="rotate(-90 130.9 106.5)">16</text>
<text x="31.1" y="109.6">1</text>
<text x="31.1" y="111.4">2</text>
<text x="31.1" y="113.2">3</text>
<text x="43.7" y="109.6">5</text>
<text x="43.7" y="111.4">6</text>
<text x="43.7" y="113.2">7</text>
<text x="61.7" y="113.2">13</text>
<text x="61.7" y="109.6">14</text>
<text x="61.7" y="111.4">15</text>
<text x="73.7" y="109.6">4</text>
<text x="73.7" y="111.4">5</text>
<text x="73.7" y="113.2">6</text>
<text x="124.6" y="113.2">13</text>
<text x="124.6" y="109.6">14</text>
<text x="124.6" y="111.4">15</text>
<text x="136.6" y="109.6">4</text>
<text x="136.6" y="111.4">5</text>
<text x="136.6" y="113.2">6</text>
<text x="202.8" y="110.2" transform="rotate(-90 202.8 110.2)">8</text>
<text x="37.5" y="116.4" transform="rotate(-90 37.5 116.4)">4</text>
<text x="62.1" y="118.6">1</text>
<text x="73.4" y="118.6">10</text>
<text x="73.7" y="115">7</text>
<text x="73.7" y="116.8">9</text>
<text x="124.9" y="118.6">1</text>
<text x="136.3" y="118.6">10</text>
<text x="136.6" y="115">7</text>
<text x="136.6" y="116.8">9</text>
<text x="196.3" y="115.9">1</text>
<text x="196.3" y="117.7">2</text>
<text x="196.3" y="119.5">3</text>
<text x="208.9" y="115.9">7</text>
<text x="62.1" y="120.4">2</text>
<text x="62.1" y="122.2">3</text>
<text x="73.4" y="120.4">11</text>
<text x="73.4" y="122.2">12</text>
<text x="124.9" y="120.4">2</text>
<text x="124.9" y="122.2">3</text>
<text x="136.3" y="120.4">11</text>
<text x="136.3" y="122.2">12</text>
<text x="196.3" y="121.3">4</text>
<text x="208.9" y="121.3">6</text>
<text x="7.3" y="131.5">D</text>
<text x="68.1" y="126.8" transform="rotate(-90 68.1 126.8)">8</text>
<text x="130.9" y="126.8" transform="rotate(-90 130.9 126.8)">8</text>
<text x="202.8" y="128.1" transform="rotate(-90 202.8 128.1)">5</text>
<text x="288.7" y="131.5">D</text>
<text x="205.3" y="154.5">1</text>
<text x="214.3" y="154.5">3</text>
<text x="210" y="159.5" transform="rotate(-90 210 159.5)">2</text>
<text x="7.4" y="166.9">E</text>
<text x="288.8" y="166.9">E</text>
<text x="7.4" y="202.2">F</text>
<text x="24.7" y="202.9">1</text>
<text x="60.1" y="202.9">2</text>
<text x="95.5" y="202.9">3</text>
<text x="130.8" y="202.9">4</text>
<text x="166.2" y="202.9">5</text>
<text x="201.5" y="202.9">6</text>
<text x="236.9" y="202.9">7</text>
<text x="272.2" y="202.9">8</text>
<text x="288.8" y="202.2">F</text>
</g>
<g font-size="1.3">
<text x="113.1" y="26.9">~{TXD_TXEN}</text>
<text x="113.1" y="34.1">~{RXD_TXEN}</text>
<text x="95.2" y="37.7">UART_TX</text>
<text x="113.1" y="41.3">~{PPS_TXEN}</text>
<text x="158.9" y="46.7">RXD_DI</text>
<text x="159" y="44.9">TXD_DI</text>
<text x="188.6" y="47.6">PPS_RO</text>
<text x="218" y="47.6">PPS-</text>
<text x="41.3" y="52.1">PPS_IO</text>
<text x="41.3" y="48.5">UART_RX</text>
<text x="41.3" y="50.3">UART_TX</text>
<text x="60.2" y="50.3">SDA</text>
<text x="60.4" y="52.1">SCL</text>
<text x="95.2" y="52.1">UART_RX</text>
<text x="113.1" y="48.5">~{TXD_RXEN}</text>
<text x="158.2" y="52.1">RXD_RO</text>
<text x="158.4" y="53.9">PPS_RO</text>
<text x="158.4" y="50.3">TXD_RO</text>
<text x="159" y="48.5">PPS_DI</text>
<text x="188.6" y="49.4">~{PPS_RE}</text>
<text x="188.6" y="51.2">PPS_DE</text>
<text x="188.6" y="53">PPS_DI</text>
<text x="217.7" y="53">PPS+</text>
<text x="113.1" y="55.7">~{RXD_RXEN}</text>
<text x="113.1" y="62.9">~{PPS_RXEN}</text>
<text x="95.2" y="66.5">PPS_IO</text>
<text x="188.6" y="83.5">RXD_RO</text>
<text x="217.9" y="83.5">RXD-</text>
<text x="188.6" y="85.3">~{RXD_RE}</text>
<text x="188.6" y="88.9">RXD_DI</text>
<text x="188.6" y="87.1">RXD_DE</text>
<text x="217.5" y="88.9">RXD+</text>
<text x="235.3" y="86.2">PPS-</text>
<text x="235.3" y="89.8">TXD-</text>
<text x="235.3" y="88">RXD-</text>
<text x="266" y="88">RXD+</text>
<text x="266.2" y="86.2">PPS+</text>
<text x="266.2" y="89.8">TXD+</text>
<text x="23.3" y="93.4">SDA</text>
<text x="23.3" y="95.2">SCL</text>
<text x="116.7" y="93.4">SDA_ISO</text>
<text x="116.7" y="95.2">SCL_ISO</text>
<text x="87.5" y="109.6">~{TXD_RXEN}</text>
<text x="87.7" y="111.4">~{TXD_TXEN}</text>
<text x="146.6" y="113.1">~{RXD_RE}</text>
<text x="146.8" y="109.6">~{TXD_RE}</text>
<text x="147.7" y="111.4">TXD_DE</text>
<text x="87.5" y="116.7">~{PPS_RXEN}</text>
<text x="87.7" y="118.5">~{PPS_TXEN}</text>
<text x="146.8" y="118.5">~{PPS_RE}</text>
<text x="147.6" y="114.9">RXD_DE</text>
<text x="147.7" y="116.7">PPS_DE</text>
<text x="188.6" y="117.6">~{TXD_RE}</text>
<text x="188.6" y="115.8">TXD_RO</text>
<text x="188.6" y="119.4">TXD_DE</text>
<text x="218" y="115.8">TXD-</text>
<text x="87.4" y="120.3">~{RXD_RXEN}</text>
<text x="87.5" y="122.1">~{RXD_TXEN}</text>
<text x="188.6" y="121.2">TXD_DI</text>
<text x="217.7" y="121.2">TXD+</text>
</g>
<g font-size="1.3" fill="#008484">
<text x="123.7" y="25.8">74LVC2G125</text>
<text x="124" y="29.4">U1A</text>
<text x="144" y="34.1">+3V3</text>
<text x="151.1" y="34.1">+5VA</text>
<text x="124" y="36.6">U2A</text>
<text x="154.2" y="37.6">U4</text>
<text x="154.5" y="39.4">Si8663</text>
<text x="201.4" y="36.8">+5VA</text>
<text x="204.5" y="40.3">U8</text>
<text x="50.8" y="47.5">EXT_IN</text>
<text x="52.3" y="45.7">J1</text>
<text x="57.8" y="44.9">+3V3 VCC</text>
<text x="124" y="43.8">U3A</text>
<text x="144" y="45.6">INA</text>
<text x="144" y="47.4">INB</text>
<text x="145.9" y="43" transform="rotate(-90 145.9 43)">Vcc1</text>
<text x="150.6" y="47.4">OUTB</text>
<text x="150.6" y="45.6">OUTA</text>
<text x="153.1" y="43" transform="rotate(-90 153.1 43)">Vcc2</text>
<text x="203.4" y="45.5" transform="rotate(-90 203.4 45.5)">VCC</text>
<text x="204.7" y="42.1">SP485</text>
<text x="124.1" y="51">U1B</text>
<text x="144" y="49.2">INC</text>
<text x="144" y="51">OUTD</text>
<text x="144" y="52.8">OUTE</text>
<text x="150.6" y="49.2">OUTC</text>
<text x="151.9" y="51">IND</text>
<text x="152" y="52.8">INE</text>
<text x="197.9" y="48.3">RO</text>
<text x="197.9" y="50.1">~{RE}</text>
<text x="197.9" y="51.9">DE</text>
<text x="197.9" y="53.7">DI</text>
<text x="207.1" y="53.7">A</text>
<text x="207.1" y="48.3">B</text>
<text x="213.1" y="50.4">R1</text>
<text x="213.3" y="52.2">120R</text>
<text x="57.9" y="59.5">GND</text>
<text x="124.1" y="58.2">U2B</text>
<text x="144" y="54.6">OUTF</text>
<text x="145.9" y="59.2" transform="rotate(-90 145.9 59.2)">GND1</text>
<text x="152.1" y="54.6">INF</text>
<text x="153.1" y="59.2" transform="rotate(-90 153.1 59.2)">GND2</text>
<text x="203.4" y="58.3" transform="rotate(-90 203.4 58.3)">GND</text>
<text x="124.1" y="65.4">U3B</text>
<text x="201.1" y="65.8">GNDA</text>
<text x="144.1" y="66.7">GND</text>
<text x="150.8" y="66.7">GNDA</text>
<text x="201.4" y="72.7">+5VA</text>
<text x="204.5" y="76.2">U9</text>
<text x="203.4" y="81.4" transform="rotate(-90 203.4 81.4)">VCC</text>
<text x="204.7" y="78">SP485</text>
<text x="245.9" y="82.6">+12VA</text>
<text x="253.4" y="83.4">J2</text>
<text x="97.3" y="88">+3V3</text>
<text x="105.8" y="89.7">Si8400</text>
<text x="107" y="87.9">U5</text>
<text x="115.2" y="88">+5VA</text>
<text x="197.9" y="84.2">RO</text>
<text x="197.9" y="86">~{RE}</text>
<text x="197.9" y="87.8">DE</text>
<text x="197.9" y="89.6">DI</text>
<text x="207.1" y="89.6">A</text>
<text x="207.1" y="84.2">B</text>
<text x="213.1" y="86.3">R2</text>
<text x="213.3" y="88.1">120R</text>
<text x="245.3" y="89.6">F5</text>
<text x="245.3" y="87.8">F3</text>
<text x="245.3" y="86">F1</text>
<text x="251.3" y="85.2">EXT_OUT</text>
<text x="258.8" y="86">F2</text>
<text x="258.8" y="87.8">F4</text>
<text x="102.7" y="92.3">VCC1</text>
<text x="102.7" y="94.1">SDA1</text>
<text x="102.7" y="95.9">SCL1</text>
<text x="109.5" y="94.1">SDA2</text>
<text x="109.5" y="92.3">VCC2</text>
<text x="109.6" y="95.9">SCL2</text>
<text x="203.4" y="94.2" transform="rotate(-90 203.4 94.2)">GND</text>
<text x="66.8" y="98.7">+3V3</text>
<text x="75.8" y="98.7">+3V3</text>
<text x="102.7" y="97.7">GND1</text>
<text x="109.3" y="97.7">GND2</text>
<text x="129.5" y="98.7">+5VA</text>
<text x="140.3" y="98.7">+5VA</text>
<text x="201.1" y="101.7">GNDA</text>
<text x="258.6" y="97.2">GNDA</text>
<text x="36.4" y="105.9" transform="rotate(-90 36.4 105.9)">+3V3</text>
<text x="39.4" y="105.8">U12</text>
<text x="39.9" y="107.6">M24C02-FMN</text>
<text x="69.8" y="104.9">U6</text>
<text x="69.9" y="106.7">TCA9534</text>
<text x="77.7" y="107" transform="rotate(-90 77.7 107)">R5</text>
<text x="79.5" y="107" transform="rotate(-90 79.5 107)">R6</text>
<text x="81.3" y="107" transform="rotate(-90 81.3 107)">R7</text>
<text x="83.1" y="107" transform="rotate(-90 83.1 107)">R8</text>
<text x="84.9" y="107" transform="rotate(-90 84.9 107)">R9</text>
<text x="86.7" y="107.4" transform="rotate(-90 86.7 107.4)">R10</text>
<text x="97.4" y="104.4">GND</text>
<text x="114.9" y="104.4">GNDA</text>
<text x="132.7" y="104.9">U7</text>
<text x="132.8" y="106.7">TCA9534</text>
<text x="142.3" y="107.4" transform="rotate(-90 142.3 107.4)">R11</text>
<text x="144.1" y="107.4" transform="rotate(-90 144.1 107.4)">R12</text>
<text x="145.9" y="107.4" transform="rotate(-90 145.9 107.4)">R13</text>
<text x="201.4" y="105">+5VA</text>
<text x="32.7" y="110.3">E0</text>
<text x="32.7" y="112">E1</text>
<text x="32.7" y="113.8">E2</text>
<text x="38.2" y="111" transform="rotate(-90 38.2 111)">VCC</text>
<text x="39.7" y="113.8">~{WC}</text>
<text x="40.1" y="110.3">SDA</text>
<text x="40.2" y="112">SCL</text>
<text x="64.1" y="113.8">~{INT}</text>
<text x="64.1" y="110.3">SCL</text>
<text x="64.1" y="112">SDA</text>
<text x="68.7" y="110.1" transform="rotate(-90 68.7 110.1)">VDD</text>
<text x="70.8" y="110.3">P0</text>
<text x="70.8" y="112">P1</text>
<text x="70.8" y="113.8">P2</text>
<text x="127" y="113.8">~{INT}</text>
<text x="127" y="110.3">SCL</text>
<text x="127" y="112">SDA</text>
<text x="131.6" y="110.1" transform="rotate(-90 131.6 110.1)">VDD</text>
<text x="133.7" y="110.3">P0</text>
<text x="133.7" y="112">P1</text>
<text x="133.7" y="113.8">P2</text>
<text x="203.4" y="113.7" transform="rotate(-90 203.4 113.7)">VCC</text>
<text x="204.6" y="108.5">U10</text>
<text x="204.7" y="110.3">SP485</text>
<text x="38.2" y="114.8" transform="rotate(-90 38.2 114.8)">VSS</text>
<text x="57.9" y="118.5" transform="rotate(-90 57.9 118.5)">+3V3</text>
<text x="64.1" y="119.2">A0</text>
<text x="70.8" y="119.2">P5</text>
<text x="70.8" y="115.6">P3</text>
<text x="70.8" y="117.4">P4</text>
<text x="127" y="119.2">A0</text>
<text x="133.7" y="119.2">P5</text>
<text x="133.7" y="115.6">P3</text>
<text x="133.7" y="117.4">P4</text>
<text x="197.9" y="116.5">RO</text>
<text x="197.9" y="118.3">~{RE}</text>
<text x="207.1" y="116.5">B</text>
<text x="213.1" y="118.6">R3</text>
<text x="27.3" y="122.4">GND</text>
<text x="36.3" y="122.4">GND</text>
<text x="45.3" y="122.4">GND</text>
<text x="64.1" y="121">A1</text>
<text x="64.1" y="122.8">A2</text>
<text x="68.7" y="124.7" transform="rotate(-90 68.7 124.7)">GND</text>
<text x="70.8" y="121">P6</text>
<text x="70.8" y="122.8">P7</text>
<text x="127" y="121">A1</text>
<text x="127" y="122.8">A2</text>
<text x="131.6" y="124.7" transform="rotate(-90 131.6 124.7)">GND</text>
<text x="133.7" y="121">P6</text>
<text x="133.7" y="122.8">P7</text>
<text x="142.3" y="125.3" transform="rotate(-90 142.3 125.3)">R14</text>
<text x="144.1" y="125.3" transform="rotate(-90 144.1 125.3)">R15</text>
<text x="145.9" y="125.3" transform="rotate(-90 145.9 125.3)">R16</text>
<text x="197.9" y="120.1">DE</text>
<text x="197.9" y="121.9">DI</text>
<text x="207.1" y="121.9">A</text>
<text x="213.3" y="120.4">120R</text>
<text x="203.4" y="126.5" transform="rotate(-90 203.4 126.5)">GND</text>
<text x="57.9" y="133.2">GND</text>
<text x="66.9" y="133.2">GND</text>
<text x="120.3" y="133.2">GNDA</text>
<text x="129.3" y="133.2">GNDA</text>
<text x="140" y="133.2">GNDA</text>
<text x="201.1" y="134">GNDA</text>
<text x="47" y="152.6">+3V3</text>
<text x="54.2" y="152.6">+3V3</text>
<text x="61.4" y="152.6">+3V3</text>
<text x="68.6" y="152.6">+3V3</text>
<text x="75.8" y="152.6">+3V3</text>
<text x="82.9" y="152.6">+3V3</text>
<text x="186.7" y="150.8">+12VA</text>
<text x="205" y="153">MC78M05_TO252</text>
<text x="206.7" y="155.2">VI</text>
<text x="209" y="151.2">U11</text>
<text x="211.7" y="155.2">VO</text>
<text x="222.9" y="150.8">+5VA</text>
<text x="237.3" y="150.8">+5VA</text>
<text x="244.5" y="150.8">+5VA</text>
<text x="251.7" y="150.8">+5VA</text>
<text x="258.8" y="150.8">+5VA</text>
<text x="266" y="150.8">+5VA</text>
<text x="273.2" y="150.8">+5VA</text>
<text x="43.7" y="160">100n</text>
<text x="45.1" y="158.2">C1</text>
<text x="50.9" y="160">100n</text>
<text x="52.3" y="158.2">C2</text>
<text x="58" y="160">100n</text>
<text x="59.5" y="158.2">C3</text>
<text x="65.2" y="160">100n</text>
<text x="66.7" y="158.2">C4</text>
<text x="72.4" y="160">100n</text>
<text x="73.9" y="158.2">C5</text>
<text x="79.6" y="160">100n</text>
<text x="81" y="158.2">C6</text>
<text x="185.8" y="158.2">R4</text>
<text x="186" y="159.9">1k</text>
<text x="191.8" y="159.6">10u</text>
<text x="192.5" y="157.8">C7</text>
<text x="198.1" y="160">100n</text>
<text x="199.6" y="158.2">C8</text>
<text x="210.6" y="158.1" transform="rotate(-90 210.6 158.1)">GND</text>
<text x="219.1" y="158.2">C9</text>
<text x="219.3" y="160">100n</text>
<text x="226.2" y="157.8">C10</text>
<text x="226.3" y="159.6">4u7</text>
<text x="234.1" y="160">100n</text>
<text x="234.7" y="158.2">C11</text>
<text x="241.2" y="160">100n</text>
<text x="241.9" y="158.2">C12</text>
<text x="248.4" y="160">100n</text>
<text x="249.1" y="158.2">C13</text>
<text x="255.6" y="160">100n</text>
<text x="256.3" y="158.2">C14</text>
<text x="262.8" y="160">100n</text>
<text x="263.5" y="158.2">C15</text>
<text x="270" y="160">100n</text>
<text x="270.6" y="158.2">C16</text>
<text x="47.1" y="165.5">GND</text>
<text x="54.3" y="165.5">GND</text>
<text x="61.5" y="165.5">GND</text>
<text x="68.7" y="165.5">GND</text>
<text x="75.8" y="165.5">GND</text>
<text x="83" y="165.5">GND</text>
<text x="186.7" y="165.5">GNDA</text>
<text x="193.9" y="165.5">GNDA</text>
<text x="201.1" y="165.5">GNDA</text>
<text x="208.3" y="165.5">GNDA</text>
<text x="215.5" y="165.5">GNDA</text>
<text x="222.7" y="165.5">GNDA</text>
<text x="237" y="165.5">GNDA</text>
<text x="244.2" y="165.5">GNDA</text>
<text x="251.4" y="165.5">GNDA</text>
<text x="258.6" y="165.5">GNDA</text>
<text x="265.8" y="165.5">GNDA</text>
<text x="272.9" y="165.5">GNDA</text>
</g>
<text font-size="1.3" fill="#008400" x="258.8" y="89.6">F6</text>
<g font-size="1.3" fill="#0000c2">
<text x="88" y="106">6x10k</text>
<text x="147.3" y="106">3x10k</text>
<text x="147.3" y="125.7">3x10k</text>
</g>
<g font-size="1" fill="#840000">
<text x="121.9" y="28.8" transform="rotate(-90 121.9 28.8)">1</text>
<text x="117.8" y="30.6">2</text>
<text x="121.9" y="36" transform="rotate(-90 121.9 36)">1</text>
<text x="125" y="30.6">6</text>
<text x="117.8" y="37.8">2</text>
<text x="125" y="37.8">6</text>
<text x="117.8" y="45">2</text>
<text x="121.9" y="43.2" transform="rotate(-90 121.9 43.2)">1</text>
<text x="125" y="45">6</text>
<text x="116.9" y="52.2">3</text>
<text x="120.2" y="50.4" transform="rotate(-90 120.2 50.4)">7</text>
<text x="124.1" y="52.2">5</text>
<text x="116.9" y="59.3">3</text>
<text x="120.2" y="57.5" transform="rotate(-90 120.2 57.5)">7</text>
<text x="124.1" y="59.3">5</text>
<text x="120.2" y="64.7" transform="rotate(-90 120.2 64.7)">7</text>
<text x="116.9" y="66.5">3</text>
<text x="124.1" y="66.5">5</text>
</g>
</svg>
